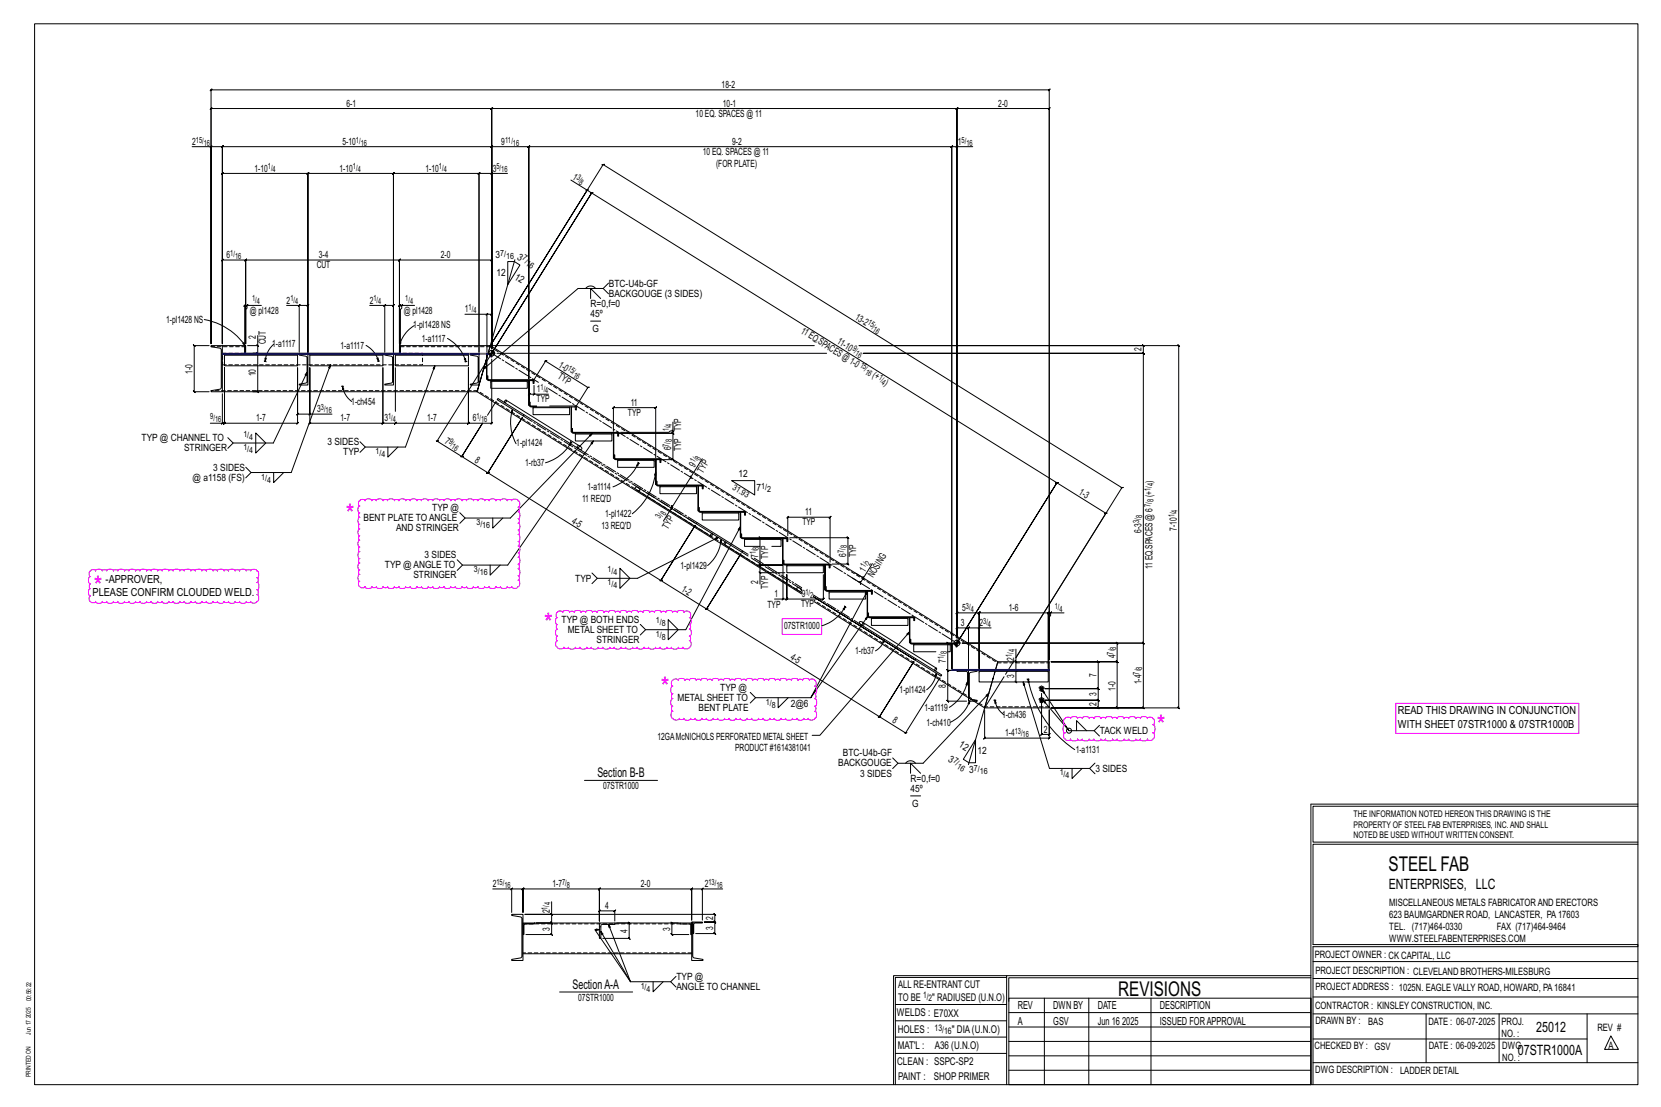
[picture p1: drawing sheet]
<svg xmlns="http://www.w3.org/2000/svg" width="914mm" height="610mm" viewBox="0 0 914 610" stroke-linecap="round" stroke-linejoin="round" font-family="sans-serif">
<g fill="none" stroke="#000" stroke-width=".55">
<path d="M19 13h883v584h-883zM106 81h10v108v-129l1-1-1 1h155h-1l1-1-1 1 1-1v1h256h-1l1-1v1v291v-291h-1l1-1v1h51h-1l1-1v1v303M116 81l1-1zM116 81h6l1-1-1 1v108v-108l1-1-1 1h149h-1l1-1v1v111v-132v132v-97h8M271 95l-1 1zM271 95h-7l-1 1 1-1v99v-99l-1 1 1-1h-47l-1 1 1-1v99v-99l-1 1 1-1h-47l-1 1 1-1v99v-99l-1 1 1-1h-48h1l-1 1v-1v94v-46v1l1-1h-1h13v1l1-1h-1v46v-46v1l1-1h-1h85l-1 1 1-1v46v-46l-1 1 1-1h51l-1 1 1-1v49M314 99l9 6-53 84 62-98h-1l2-1-1 1 286 178h-1l1-1v1l-59 93 50-79h1h-2h1l-27-17h1h-2h1l-55 88 55-88h1h-2h1l-256-160h-1h1l-55 89 55-89h-1h1l-3-1M526 81l1-1zM527 81h-3v-1l-1 1h1v273v-273v-1l-1 1h1h-233l1-1-1 1v128v-128l1-1-1 1h-20v-1l-1 1h1v111v-19l-1 1 1-1h-3M536 81h-9v270M323 105h1zM280 144h3l3 2-6 11z"/>
<path d="M283 143l-13 47M322 159a3 3 0 0 1 6 0M332 159l3 3M335 156l-3 3h-14l-52 44M112 176a35 35 0 0 1 23 14M136 168l-1 1zM136 168h-1l-1 1 1-1v21M144 168h-8v2h-1v19M158 168h7v26M164 169l1-1zM165 168h5l-1 1 1-1v26M204 168h8v26"/>
<path d="M212 168l-1 1 1-1zM212 168h5l-1 1 1-1v26M221 168h1l-1 1zM221 168h-1l-1 1 1-1v21M228 179a18 18 0 0 0-8 11M228 168h-7v2h-1v19M256 173h12v21M268 173v1l1-1zM325 164v-5l6 5M325 177h6M115 190h-8h-1l1 1v-1v26l-1-1 1 1h8M116 190h6v26h-6v-1l5-1 1-1v-21h-1l-5-1z"/>
<path d="M116 189v-140v1l1-1h-1h462l-1 1 1-1v314M122 190h13v5h85v-5h50l-2 7 2-7 279 174-1 5 1-5h29v26h-36l4-14-4 14-6-4M124 195h40v1h-40zM124 196v5h40v-5M134 189l1 1zM135 190v5zM141 190l1 1zM142 190v5l-1-1 1 1h-3h3l-1-1 1 1v21l-1-1 1 1h-3M142 185v5h-6M145 199h1M146 197h1l-1 2zM146 199h1"/>
<path d="M151 190a14 14 0 0 0-5 9M165 195h5v17h-5l4-1v-1v-13l-4-1zM171 195h40v1h-40zM171 196v5h40v-5M202 190a14 14 0 0 1 6 9M207 197h1v2zM208 199h.1M209 199h-1M212 195h5v17h-5l4-1v-1v-13l-4-1zM218 195h40v1h-40zM218 196v5h40v-5M220 190v5z"/>
<path d="M220 189h1l-1 1zM246 186a21 21 0 0 1 10 13M256 198v-1v2zM256 199h.1M256 199h1M259 195h5v17h-5l4-1v-1v-13l-4-1zM268 195v14zM269 195h4M269 195l1 1M269 195l2 1M270 195l1 1M270 195h1"/>
<path d="M271 198v35l-1 1 1-1h-13l-1 1 1-1v-31v31l-1 1 1-1h-40M271 195l-30 48h-1h1l13 8v1l1-1h-1l12-18-12 18v1l1-1h-1l15 9-1 1 1-1 19-30-19 30-1 1 1-1 95 60h-1h1l19-31-19 31h-1h1l25 15-1 1 2-1h-1l19-30-19 30-1 1 2-1h-1l95 60h-1h2h-1l19-31-19 31h-1h2h-1l15 9h-1l1-1v1l18-31M271 193l1 2M271 194v1M271 193v3M271 193l1 1M271 190h177zM274 195h181zM473 190h176h-1l1 1v-1v200l-1-1 1 1h-70h50h1l-1-1v1v-36l1 1-1-1h-99h99l1 1-1-1v-159h1l-1-1v1h-154h154h1l-1-1v1v-5l1 1-1-1zM122 216h141l5-18-5 18 178 111M122 217v16h-6M169 205l-19 39h-22l-3-3"/>
<path d="M182 201l-22 59h-22l-3-3M188 213h1M189 213v1v1zM189 213a13 13 0 0 0 5 8M189 213h.1M218 202v25zM239 201l-16 45h-22l-3-3M268 207h1v2h24l1 1v1h-1v-1h-24l-1-1zM270 210h20M270 210v4h20v-4M274 219l14 9v1l-14-9zM291 210v13z"/>
<path d="M291 211v6v1l1-1h-1h3M294 209l6-10h1h-1l24 14-1 1 1-1-7 11M294 212v5h8M294 217l-1 1zM122 233v1l1-1zM141 238l5 6-5 5zM171 228l-1 1zM171 228h-7l-1 1 1-1v-26v31l-1 1 1-1h-40l-1 1 1-1v-31v31l-1 1 1-1h-2M183 228h-12v-26v31l-1 1 1-1h40l-1 1 1-1v-31v31l-1 1 1-1h7l-1 1 1-1M218 233l-1 1zM273 221l-5 8zM278 222v-1l1-1 40 26"/>
<path d="M282 225v2h-1zM282 225a25 25 0 0 0 2 19M288 228l31 19M293 224h21M293 225v3h21v-3M295 224h-3v-3h-1v3h1h24l1 2v-2h-1h-13M314 224l1 14zM315 236l1 2h23l1 1 1 1h-1l-1-1h-23l-1-1zM317 239h20M317 239v4h20v-4M326 239l-45 46h-25l-3-3M338 239v13z"/>
<path d="M338 238v-14l-1 1 1-1h23l-1 1 1-1v28M370 237l1 1zM370 237v2v-1l1 1h-1h-29h29v-1l1 1h-1v14l1 1-1-1h-6M370 232v5h-1l-1 1h-26M128 244l-3 3M201 246l-3 3M214 246v6l5-6M314 243v1M314 244v1h-1zM314 244a24 24 0 0 1-14 11M314 244h1M318 246a1.4 1.4 0 0 1 2 0 1.4 1.4 0 0 1 0 2l-2-1z"/>
<path d="M327 243l-47 68h-25l-3-3M338 250l1 3h24h1v2h-1v-2h-24h-1zM340 253h20M340 254v3h20v-3M351 254l1 1M352 255l-1 2-1-1zM352 255a25 25 0 0 1-15 13M352 255h.1M361 260v2h-1zM361 260a34 34 0 0 1-13 23M361 253v14zM387 253l-17 26v1v-1v1v-1v1"/>
<path d="M138 260l-3 3M151 260v6l5-6M350 268a1.4 1.4 0 0 1 2 0 1.4 1.4 0 0 1 0 2h-2zM351 270l40 25h1v-1M361 265h1v2h24l1 1v1l-1-1h-24l-1-1zM363 268h20M363 268v4h20v-4M369 279l1 2zM369 280l-4 7M380 262v2zM384 268v13zM384 279h1l1 3h23h1v2l-1-2h-23h-1z"/>
<path d="M403 265h12v8zM256 285l-3 3M271 285v6l6-6M384 288l25 15-1 1-25-16zM387 282h20M387 283v3h20v-3M395 296l-44 22h-22l-3-2M397 297v2h-1zM397 297a21 21 0 0 1-7 14M400 299h-1v1l41 25M408 282v14zM408 290l-30 57h-23l-3-3"/>
<path d="M408 294l1 2h24l1 1v1h-1v-1h-24l-1-1zM410 297h20M410 297v4h8M430 297v4h-5M431 297v13zM432 296h-14l1 1-1-1v15l1 1-1-1h13h-13l1 1-1-1v4M434 295v-10h-1l1-1v1h23h-1l1-1v1v25M435 296h32h-1l1 1v-1v15l-1-1 1 1h-9M255 311l-3 3M270 311v6l5-6M329 318l-3 3M341 313l6 5-6 6z"/>
<path d="M418 315l1 1zM431 309h1v2h24h1v2h-1v-2h-24h-1zM431 311v19h-5M432 315h-14v7M433 311h20M433 312v3h20v-3M453 316v14l1-1-1 1h-20l1-1-1 1v-14v14l1-1-1 1h-2M454 311v14zM475 318v1zM475 318l-1 3-1-1 1 2v-1l-5-3M480 310l-5 8-4-2M432 329l-1 1z"/>
<path d="M439 324l2 1v-1a1 1 0 0 1 0 2 1.1 1.1 0 0 1-2-1zM448 329l56 34-56-34M448 331l74 46M454 323h1v2h24l1 1v1l-1-1h-24l-1-1zM456 326h21M456 326v4h21v-4M465 334h.1M465 334v2l-1-1zM465 334a22 22 0 0 1-13 11M465 334l1 1M477 326l1 13zM477 326l-31 58 32-45"/>
<path d="M478 338l1 2h23h1l1 2h-1l-1-2h-23h-1zM578 337h-1h1l-1 1v-1v31v-31h1l-1 1v-1h-38h1l-1 1v-1v31v-31h1l-1 1v-1h-12l-1 1 1-1v14v-5h-1l1-1v1h6l1-1-1 1v22v-22l1-1-1 1h6M579 337l-1 1zM586 337h-8v2v1v23M355 347l-3 3M368 341l5 6-5 5zM473 342a1.4 1.4 0 0 1 2 1 1.4 1.4 0 0 1 0 1h-1zM474 344l30 19M475 343l41 25v1h-1M480 340h20M480 341v3h20v-3M487 352v2h-1z"/>
<path d="M487 352l-2 4-3 2M501 340v14zM501 348l-50 57h-4M501 352l1 2h24l1 1v1h-1v-1h-24l-1-1zM503 355h20M503 355v4h12M523 355v4h-1M524 354h-3l1 1v-1v15h-1l1 1v-1h10h-10h-1l1 1v-1v17h-1l1 1v-1h10M524 355v13zM525 354h4M525 354l1 2M525 354l2 2"/>
<path d="M526 354l1 1M527 353l1 1M527 354h.1M527 352v4M530 354h85h-1l1 1v-1v10h-1l1 1v-1h-36h36h-1l1 1v-1v26l-1-1 1 1h-36h26l-1-1 1 1v-4l-1-1 1 1h-30h30l-1-1 1 1v-7v1l-1-1h1h-30h30v1l-1-1h1v-15v1l-1-1h1h-26M539 346l1-1zM546 346h-7v22M559 357v7l1 1-1-1v5l1 1-1-1 1 1-1-1v7M504 363l14 9-14-9zM515 371v1zM515 371a14 14 0 0 1-5 9M522 377l11 7"/>
<path d="M527 369h6v7l-1-6h-5zM533 375l-1 2zM533 375a23 23 0 0 1-10 15M533 369h5v1h-4v1v13l4 2h-5zM539 369h38v1h-38zM539 370v6h38v-6M553 373l-10 16zM558 364l-4 7zM559 375l1 1zM563 376l15 47h22l3-3M565 374h1M566 374l1 2h-1z"/>
<path d="M566 374a61 61 0 0 0 26 39M566 374h1M574 380l15 22-15-16M413 381l3 3h30M416 384l-3 3M428 384v6l6-6M534 385h.1M534 386v2l-1-1zM534 386a21 21 0 0 1-11 12M542 390l-9 31M544 382l-36 38h-14l-3-3M547 386h1"/>
<path d="M548 386v1zM548 386a12 12 0 0 0 5 8M548 386h.1M573 382v22v1l1-1h-1h5l-1 1 1-1v-13v15l-1 1 1-1h-36h1l-1 1v-1v-15M605 399l-3 3h-13M537 407v13h-4l-3-2zM593 402v-5l5 5M602 402l3 3M322 430h40M494 420l-3 3M499 420a3 3 0 0 1 5 0M501 426v-6l6 6"/>
<path d="M501 438h6M590 423v6l6-6M600 423l3 3M722 443v154M722 443h180M902 444h-179v20h179M902 465h-179v55h179v1h-179v76M271 490h11v12M282 490h6h-1l1-1v1v12v-12h-1l1-1v1h42h-1l1-1v1v17v-17h-1l1-1v1h51h-1l1-1v1v17v-17h-1l1-1v1h6M282 489l-1 1zM304 497v7h-15h105l-1-1 1 1v4l-1-1 1 1h-6h6l-1-1 1 1v6h-1l1 1v-1h-11M387 490v-1l-1 1z"/>
<path d="M398 490h-11v17M282 504h6v25h-6v-1l5-1v-21l-1-1-4-1zM294 508v1h-5l-1 6v-7h50M303 503l1 1zM304 504v4h-1l1 1v-1h-9h9h-1l1 1v-1v7l-1-1 1 1h-15M330 508v9h1v-8h7v-1h43v7h-1v-6h-6v-1M330 507v-5h-1l1-1v1h8l1-1-1 1v5M331 513l16 28h22l3-3M335 509l12 32-20-29h3M340 508h6l1 1-1-1v9v-1l1 1h-1h-14M373 508h-3h-1l1 1v-1v7l-1-1 1 1h9M381 508v19l1 1h5v1h-6z"/>
<path d="M381 508h6l-5 1v5h-1zM288 525h93M554 538h-61v59M554 537h168M722 538h-167v13M723 539h179M723 530h179M308 546h40M360 541v5l5-5M369 541l3 3M493 553h61M555 550h167v47h-167z"/>
<path d="M555 558h167M575 550v47M599 550v47M634 550v47M723 549h179M723 558h179M785 558v27M825 558v27M874 558v27M493 571h61M493 562h61M555 573h167"/>
<path d="M555 566h167M723 572h151M887 570l4 8h-8zM492 597v-60h62v60M493 580h61M555 589h167M555 581h167M723 585h179"/>
<circle cx="271" cy="195" r="1.6"/>
<circle cx="527" cy="354" r="1.6"/>
<circle cx="589" cy="402" r="1.4"/>
</g>
<path d="M198 276a2 2 0 0 1 3 0 2.1 2.1 0 0 1 4 0 1.4 1.4 0 0 1 2 0 2.1 2.1 0 0 1 4 0 1.4 1.4 0 0 1 2 0 2.1 2.1 0 0 1 4 0 1.5 1.5 0 0 1 3 0 2.1 2.1 0 0 1 3 0 1.5 1.5 0 0 1 3 0 2.1 2.1 0 0 1 4 0 1.4 1.4 0 0 1 2 0 2.1 2.1 0 0 1 4 0 1.4 1.4 0 0 1 2 0 2.1 2.1 0 0 1 4 0 1.4 1.4 0 0 1 2 0 2.1 2.1 0 0 1 4 0 1.5 1.5 0 0 1 3 0 2.1 2.1 0 0 1 3 0 1.5 1.5 0 0 1 3 0 2.1 2.1 0 0 1 4 0 1.4 1.4 0 0 1 2 0 2.1 2.1 0 0 1 4 0 1.4 1.4 0 0 1 2 0 2.1 2.1 0 0 1 4 0 1.5 1.5 0 0 1 3 0 2.1 2.1 0 0 1 3 0 1.5 1.5 0 0 1 3 0 2.2 2.2 0 0 1 3 0l1 2v1h-1l1 2-1 1h1v2v1l-1 1 1 1-1 1h1v2v2h-1l1 1-1 1 1 1v1v2h-1l1 1-1 2h1v2v1h-1l1 2-1 1h1v2v1l-1 1 1 1-1 1h1v2v2h-1l1 1-1 1a2.5 2.5 0 0 1 0 4l-2 1h-1v-1l-2 1-1-1v1h-2h-1v-1l-2 1-1-1v1h-2h-1l-1-1-1 1-1-1v1h-2h-2v-1l-1 1-1-1-1 1h-1h-2v-1l-1 1-2-1v1h-1h-2v-1l-2 1-1-1v1h-2h-1l-1-1-1 1-1-1v1h-2h-2v-1l-1 1-1-1v1h-2h-2v-1l-1 1-1-1-1 1h-1h-2v-1l-1 1-2-1v1h-2h-1v-1l-2 1-1-1v1h-2h-1l-1-1-1 1-1-1v1h-2h-2v-1l-1 1-1-1-1 1h-1l-2-1a2.1 2.1 0 0 1-3 0 2.1 2.1 0 0 1 0-3 2.1 2.1 0 0 1 0-4 1.4 1.4 0 0 1 0-2 2.1 2.1 0 0 1 0-4 1.4 1.4 0 0 1 0-2 2.1 2.1 0 0 1 0-4 1.5 1.5 0 0 1 0-3 2.1 2.1 0 0 1 0-3 1.5 1.5 0 0 1 0-3 2.1 2.1 0 0 1 0-4 1.4 1.4 0 0 1 0-2 2.1 2.1 0 0 1 0-4 1.5 1.5 0 0 1 0-3 2.1 2.1 0 0 1 0-3l-1-1zM49 315a2 2 0 0 1 4 0 2.1 2.1 0 0 1 3 0 1.5 1.5 0 0 1 3 0 2.1 2.1 0 0 1 3 0 1.5 1.5 0 0 1 3 0 2.1 2.1 0 0 1 4 0 1.4 1.4 0 0 1 2 0 2.1 2.1 0 0 1 4 0 1.4 1.4 0 0 1 2 0 2.1 2.1 0 0 1 4 0 1.4 1.4 0 0 1 2 0 2.1 2.1 0 0 1 4 0 1.4 1.4 0 0 1 2 0 2.1 2.1 0 0 1 4 0 1.4 1.4 0 0 1 2 0 2.1 2.1 0 0 1 4 0 1.4 1.4 0 0 1 2 0 2.1 2.1 0 0 1 4 0 1.5 1.5 0 0 1 3 0 2.1 2.1 0 0 1 3 0 1.5 1.5 0 0 1 3 0 2.1 2.1 0 0 1 3 0 1.5 1.5 0 0 1 3 0 2.1 2.1 0 0 1 3 0 1.5 1.5 0 0 1 3 0 2.1 2.1 0 0 1 3 0 1.5 1.5 0 0 1 3 0 2.1 2.1 0 0 1 4 0 1.4 1.4 0 0 1 2 0 2.2 2.2 0 0 1 4-1v2v2h-1l1 1-1 2h1l1 2-1 2h-1h1v2a2.6 2.6 0 0 1-1 4l-1 1h-2v-1l-1 1-1-1-1 1h-1h-2v-1l-1 1-2-1v1h-1h-2v-1l-1 1-2-1v1h-1h-2v-1l-1 1-2-1v1h-2h-1v-1l-2 1-1-1v1h-2h-1v-1l-2 1-1-1v1h-2h-1l-1-1-1 1-1-1v1h-2h-1l-1-1-1 1-1-1v1h-2h-2v-1l-1 1-1-1v1h-2h-2v-1l-1 1-1-1-1 1h-1h-2v-1l-1 1-1-1-1 1h-1h-2v-1l-1 1-1-1-1 1h-1h-2v-1l-1 1-2-1v1h-1h-2v-1l-1 1-2-1v1h-2l-1-1a2.2 2.2 0 0 1-3 0 2.2 2.2 0 0 1 0-3 2.2 2.2 0 0 1 0-4 1.5 1.5 0 0 1 0-3 2.2 2.2 0 0 1 0-3l-1-1zM306 337a2 2 0 0 1 4 0 2.1 2.1 0 0 1 4 0 1.4 1.4 0 0 1 2 0 2.1 2.1 0 0 1 4 0 1.4 1.4 0 0 1 2 0 2.1 2.1 0 0 1 4 0 1.5 1.5 0 0 1 3 0 2.1 2.1 0 0 1 3 0 1.5 1.5 0 0 1 3 0 2.1 2.1 0 0 1 4 0 1.4 1.4 0 0 1 2 0 2.1 2.1 0 0 1 4 0 1.5 1.5 0 0 1 3 0 2.1 2.1 0 0 1 3 0 1.5 1.5 0 0 1 3 0 2.1 2.1 0 0 1 4 0 1.4 1.4 0 0 1 2 0 2.1 2.1 0 0 1 4 0 1.5 1.5 0 0 1 3 0 2.1 2.1 0 0 1 3 0 1.5 1.5 0 0 1 3 0 2.1 2.1 0 0 1 4 0 2 2 0 0 1 2 0 2 2 0 0 1 0 3 2.1 2.1 0 0 1 0 4 1.4 1.4 0 0 1 0 2 2.1 2.1 0 0 1 0 4 1.5 1.5 0 0 1 0 3 2.3 2.3 0 0 1 0 4h-1h-2v-1l-1 1-2-1v1h-1h-2v-1l-2 1-1-1v1h-2h-1l-1-1-1 1-1-1v1h-2h-2v-1l-1 1-1-1-1 1h-1h-2v-1l-1 1-2-1v1h-2h-1l-1-1-1 1-1-1v1h-2h-2v-1l-1 1-1-1-1 1h-1h-2v-1l-1 1-2-1v1h-2h-1v-1l-2 1-1-1v1h-2h-2v-1l-1 1-1-1v1h-2h-2v-1l-1 1h-2a2.5 2.5 0 0 1-3-1l-1-1v-2h1l-1-1 1-2h-1v-2v-1l1-1-1-1 1-1h-1v-2v-2h1l-1-1zM431 341h21v8h-21zM370 375a2.1 2.1 0 0 1 3 0 2.1 2.1 0 0 1 4 0 1.5 1.5 0 0 1 3 0 2.1 2.1 0 0 1 3 0 1.5 1.5 0 0 1 3 0 2.1 2.1 0 0 1 4 0 1.4 1.4 0 0 1 2 0 2.1 2.1 0 0 1 4 0 1.4 1.4 0 0 1 2 0 2.1 2.1 0 0 1 4 0 1.4 1.4 0 0 1 2 0 2.1 2.1 0 0 1 4 0 1.5 1.5 0 0 1 3 0 2.1 2.1 0 0 1 3 0 1.5 1.5 0 0 1 3 0 2.1 2.1 0 0 1 4 0 1.4 1.4 0 0 1 2 0 2.1 2.1 0 0 1 4 0 1.4 1.4 0 0 1 2 0 2.1 2.1 0 0 1 4 0 1.5 1.5 0 0 1 3 0 2.1 2.1 0 0 1 3 0 1.5 1.5 0 0 1 3 0 2.1 2.1 0 0 1 4 0 2.1 2.1 0 0 1 3 0 2.1 2.1 0 0 1-1 3 2.3 2.3 0 0 1 0 4 1.6 1.6 0 0 1 0 3 2.3 2.3 0 0 1 0 4 1.6 1.6 0 0 1 0 3 2.5 2.5 0 0 1 0 4l-1 1-2-1h-1h-2l-1 1-2-1h-2h-1l-2 1-1-1h-1h-1h-1l-2 1-2-1h-1h-1l-2 1-2-1h-1h-1h-1l-1 1-2-1h-1h-2l-2 1-1-1h-2h-1l-2 1-1-1h-1h-1h-1l-2 1-2-1h-1h-1h-1l-1 1-2-1h-1h-2l-1 1-2-1h-2h-1l-2 1-1-1h-1h-2a2.5 2.5 0 0 1-4 0l-1-2 1-2h1l-1-2 1-1h-1l-1-2 1-2h1l-1-2 1-1h-1l-1-2 1-2h1l-1-1zM586 396a2.2 2.2 0 0 1 3 0 2.2 2.2 0 0 1 4 0 1.5 1.5 0 0 1 3 0 2.2 2.2 0 0 1 4 0 1.4 1.4 0 0 1 2 0 2.2 2.2 0 0 1 4 0 1.5 1.5 0 0 1 3 0 2.2 2.2 0 0 1 3 0 1.5 1.5 0 0 1 3 0 2.2 2.2 0 0 1 4 0 1.4 1.4 0 0 1 2 0 2.2 2.2 0 0 1 4 0 1.5 1.5 0 0 1 3 0 2.2 2.2 0 0 1 4 0 2.2 2.2 0 0 1 3 0 2.2 2.2 0 0 1 0 3 2.5 2.5 0 0 1 0 5 2.2 2.2 0 0 1 0 3 2.2 2.2 0 0 1-3 0 2.2 2.2 0 0 1-4 0 1.5 1.5 0 0 1-3 0 2.2 2.2 0 0 1-4 0 1.4 1.4 0 0 1-2 0 2.2 2.2 0 0 1-4 0 1.5 1.5 0 0 1-3 0 2.2 2.2 0 0 1-3 0 1.5 1.5 0 0 1-3 0 2.2 2.2 0 0 1-4 0 1.4 1.4 0 0 1-2 0 2.2 2.2 0 0 1-4 0 1.5 1.5 0 0 1-3 0 2.2 2.2 0 0 1-4 0 2.2 2.2 0 0 1-3 0 2.2 2.2 0 0 1 1-3 2.5 2.5 0 0 1 0-5l-1-1zM768 387h101v17h-101z" fill="none" stroke="#f0f" stroke-width=".55"/>
<g fill="#000" stroke="#000" stroke-width=".55">
<circle cx="573" cy="379" r=".9"/>
<circle cx="573" cy="386" r=".9"/>
</g>
<g fill="none" stroke="#000" stroke-width=".55" stroke-dasharray="2 1.4">
<path d="M116 191h19M123 195h1M135 195h-12v6M164 195h1M170 195h1M211 195h1M217 195h1M220 191h50M268 198v-1M268 197v1M270 191l31 20M123 201h110v-6h-13"/>
<path d="M263 215h-147M302 211l247 154h29M278 222l1-1M279 221h.1M279 221v-1M391 294v1M392 294h-1M392 294h.1M399 300h.1M399 300l1-1M441 326l-178-111M515 368v1"/>
<path d="M515 368h.1M516 368h-1M548 369l-2 7zM572 378h1h2v2l-2 1-1-1zM533 384l1 1M534 385l2 1M572 385l1-1 2 1v1l-2 1-1-1zM578 389h-36l-94-58M288 509h93M331 510h-1M381 525h-93"/>
<circle cx="573" cy="379" r=".9"/>
<circle cx="573" cy="386" r=".9"/>
</g>
<g fill="none" stroke="#000" stroke-width=".55" stroke-dasharray="5.8 1 1 1">
<path d="M271 196v-1h-1M271 195l25 16M294 210v-1h-1M302 214l225 140M288 229l95 59M317 225v-1h-1M341 239v-1h-2M364 254v-1h-1M387 268v-1h-1M383 288l-32-19M384 288l-65-41M410 283v-1h-1"/>
<path d="M434 297v-1h-1M408 304l4 2M409 303l3 2M414 307l26 17M415 307l26 17M457 312v-1h-1M448 328l26 16M480 326v-1h-1M504 341v-1h-2M527 355v-1h-1"/>
</g>
<path d="M123 195h147h1v2h-1v-2h-147M578 369h-54h54" fill="none" stroke="#00f" stroke-width=".55"/>
<g font-size="14.7" fill="#f0f">
<text x="190" y="288">*</text>
<text x="52" y="328">*</text>
<text x="300" y="348">*</text>
<text x="364" y="383">*</text>
<text x="637" y="404">*</text>
</g>
<g font-size="11.2">
<text x="764" y="480">STEEL FAB</text>
<text x="616" y="548">REVISIONS</text>
</g>
<g font-size="7.9">
<text x="765" y="490">ENTERPRISES, LLC</text>
<text x="846" y="569">25012</text>
<text x="836" y="581">07STR1000A</text>
</g>
<g font-size="7.3">
<text x="329" y="428">Section B-B</text>
<text x="315" y="545">SectionA-A</text>
</g>
<g font-size="6.1">
<text x="58" y="321">-APPROVER,</text>
<text x="51" y="328">PLEASE CONFIRM CLOUDED WELD.</text>
<text x="769" y="393">READ THIS DRAWING IN CONJUNCTION</text>
<text x="769" y="401">WITH SHEET 07STR1000 &amp; 07STR1000B</text>
<text x="560" y="556">REV</text>
<text x="580" y="556">DWN BY</text>
<text x="604" y="556">DATE</text>
<text x="639" y="556">DESCRIPTION</text>
<text x="560" y="564">A</text>
<text x="580" y="564">GSV</text>
<text x="604" y="564">Jun 16</text>
<text x="618" y="564">2025</text>
<text x="639" y="564">ISSUED FORAPPROVAL</text>
</g>
<g font-size="5.9">
<text x="494" y="560">WELDS : E70XX</text>
<text x="494" y="569">HOLES :</text>
<text x="524" y="569">&quot; DIA(U.N.O)</text>
<text x="494" y="578">MAT'L :</text>
<text x="515" y="578">A36 (U.N.O)</text>
<text x="494" y="586">CLEAN : SSPC-SP2</text>
<text x="495" y="595">PAINT :</text>
<text x="514" y="595">SHOP PRIMER</text>
</g>
<g font-size="5.8">
<text x="494" y="544">ALL RE-ENTRANT CUT</text>
<text x="494" y="551">TO BE</text>
<text x="513" y="551">&quot; RADIUSED (U.N.O)</text>
</g>
<g font-size="5.6">
<text x="765" y="499">MISCELLANEOUS METALS FABRICATORAND ERECTORS</text>
<text x="765" y="505">623 BAUMGARDNER ROAD, LANCASTER, PA17603</text>
<text x="765" y="512">TEL. (717)464-0330</text>
<text x="824" y="512">FAX (717)464-9464</text>
<text x="765" y="519">WWW.STEELFABENTERPRISES.COM</text>
<text x="724" y="528">PROJECT OWNER : CK CAPITAL, LLC</text>
<text x="724" y="537">PROJECT DESCRIPTION : CLEVELAND BROTHERS-MILESBURG</text>
<text x="724" y="545">PROJECTADDRESS : 1025N. EAGLE VALLY ROAD, HOWARD, PA16841</text>
<text x="724" y="556">CONTRACTOR : KINSLEY CONSTRUCTION, INC.</text>
<text x="724" y="564">DRAWN BY :</text>
<text x="753" y="564">BAS</text>
<text x="786" y="564">DATE : 06-07-2025</text>
<text x="827" y="564">PROJ.</text>
<text x="879" y="568">REV #</text>
<text x="827" y="571">NO. :</text>
<text x="724" y="578">CHECKED BY : GSV</text>
<text x="787" y="578">DATE : 06-09-2025</text>
<text x="827" y="578">DWG</text>
<text x="886" y="578">A</text>
<text x="827" y="584">NO. :</text>
<text x="724" y="591">DWG DESCRIPTION : LADDER DETAIL</text>
</g>
<g font-size="5.5">
<text x="397" y="48">18-2</text>
<text x="191" y="59">6-1</text>
<text x="398" y="59">10-1</text>
<text x="550" y="59">2-0</text>
<text x="383" y="64">10 EQ. SPACES @ 11</text>
<text x="106" y="80">2</text>
<text x="189" y="80">5-10</text>
<text x="276" y="80">9</text>
<text x="403" y="80">9-2</text>
<text x="527" y="80">1</text>
<text x="387" y="85">10 EQ. SPACES @ 11</text>
<text x="140" y="95">1-10</text>
<text x="187" y="95">1-10</text>
<text x="234" y="95">1-10</text>
<text x="271" y="95">3</text>
<text x="394" y="92">(FOR PLATE)</text>
<text x="315" y="98" transform="rotate(32 315 98)">1</text>
<text x="125" y="142">6</text>
<text x="175" y="142">3-4</text>
<text x="243" y="142">2-0</text>
<text x="273" y="142">3</text>
<text x="284" y="142" transform="rotate(32 284 142)">3</text>
<text x="174" y="148">CUT</text>
<text x="273" y="152">12</text>
<text x="283" y="153" transform="rotate(32 283 153)">12</text>
<text x="335" y="158">BTC-U4b-GF</text>
<text x="158" y="167">2</text>
<text x="204" y="167">2</text>
<text x="335" y="163">BACKGOUGE (3 SIDES)</text>
<text x="138" y="173">@ pl1428</text>
<text x="222" y="173">@ pl1428</text>
<text x="256" y="172">1</text>
<text x="325" y="169">R=0,f=0</text>
<text x="91" y="178">1-pl1428 NS</text>
<text x="325" y="174">45º</text>
<text x="470" y="176" transform="rotate(32 470 176)">13-2</text>
<text x="228" y="181">1-pl1428 NS</text>
<text x="326" y="183">G</text>
<text x="441" y="183" transform="rotate(32 441 183)">11EQ.SPACES@1-0</text>
<text x="141" y="187" transform="rotate(-90 141 187)">2</text>
<text x="146" y="190" transform="rotate(-90 146 190)">CUT</text>
<text x="150" y="191">1-a1117</text>
<text x="232" y="188">1-a1117</text>
<text x="460" y="189" transform="rotate(32 460 189)">11-10</text>
<text x="187" y="192">1-a1117</text>
<text x="628" y="193" transform="rotate(-90 628 193)">2</text>
<text x="307" y="202" transform="rotate(32 307 202)">1-0</text>
<text x="106" y="206" transform="rotate(-90 106 206)">1-0</text>
<text x="141" y="207" transform="rotate(-90 141 207)">10</text>
<text x="307" y="208" transform="rotate(32 307 208)">TYP</text>
<text x="480" y="208" transform="rotate(32 480 208)">(+ )</text>
<text x="295" y="222">TYP</text>
<text x="296" y="216">1</text>
<text x="175" y="227">3</text>
<text x="193" y="223">1-ch454</text>
<text x="347" y="223">11</text>
<text x="141" y="232">1-7</text>
<text x="187" y="232">1-7</text>
<text x="212" y="232">3</text>
<text x="235" y="232">1-7</text>
<text x="260" y="232">6</text>
<text x="346" y="229">TYP</text>
<text x="78" y="243">TYP @ CHANNEL TO</text>
<text x="180" y="245">3 SIDES</text>
<text x="244" y="244" transform="rotate(32 244 244)">7</text>
<text x="284" y="246">1-pl1424</text>
<text x="101" y="248">STRINGER</text>
<text x="189" y="251">TYP</text>
<text x="369" y="248" transform="rotate(-90 369 248)">6</text>
<text x="375" y="248" transform="rotate(-90 375 248)">TYP TYP</text>
<text x="261" y="254" transform="rotate(32 261 254)">8</text>
<text x="289" y="257">1-rb37</text>
<text x="382" y="258" transform="rotate(-58 382 258)">9</text>
<text x="117" y="259">3 SIDES</text>
<text x="387" y="261" transform="rotate(-58 387 261)">TYP</text>
<text x="407" y="263">12</text>
<text x="106" y="265">@ a1158 (FS)</text>
<text x="635" y="266" transform="rotate(-90 635 266)">)</text>
<text x="323" y="270">1-a1114</text>
<text x="417" y="270">7</text>
<text x="594" y="272" transform="rotate(32 594 272)">1-3</text>
<text x="635" y="274" transform="rotate(-90 635 274)">(+</text>
<text x="238" y="282">TYP @</text>
<text x="320" y="277">11 REQ'D</text>
<text x="200" y="287">BENT PLATE TO ANGLE</text>
<text x="314" y="288" transform="rotate(32 314 288)">4-5</text>
<text x="333" y="285">1-pl1422</text>
<text x="443" y="284">11</text>
<text x="218" y="293">AND STRINGER</text>
<text x="331" y="291">13 REQ'D</text>
<text x="368" y="292" transform="rotate(-58 368 292)">TYP</text>
<text x="442" y="289">TYP</text>
<text x="628" y="293" transform="rotate(-90 628 293)">6-3</text>
<text x="648" y="292" transform="rotate(-90 648 292)">7-10</text>
<text x="234" y="307">3 SIDES</text>
<text x="417" y="307" transform="rotate(-90 417 307)">7</text>
<text x="423" y="308" transform="rotate(-90 423 308)">TYP</text>
<text x="466" y="307" transform="rotate(-90 466 307)">6</text>
<text x="471" y="307" transform="rotate(-90 471 307)">TYP</text>
<text x="212" y="313">TYP @ ANGLE TO</text>
<text x="375" y="313">1-pl1429</text>
<text x="476" y="315" transform="rotate(-58 476 315)">1</text>
<text x="635" y="313" transform="rotate(-90 635 313)">11 EQ.SPACES @ 6</text>
<text x="228" y="318">STRINGER</text>
<text x="317" y="320">TYP</text>
<text x="417" y="322" transform="rotate(-90 417 322)">2</text>
<text x="481" y="318" transform="rotate(-58 481 318)">NOSING</text>
<text x="375" y="325" transform="rotate(32 375 325)">1-2</text>
<text x="423" y="324" transform="rotate(-90 423 324)">TYP</text>
<text x="426" y="329">1</text>
<text x="441" y="329">9</text>
<text x="423" y="335">TYP</text>
<text x="441" y="334">TYP</text>
<text x="530" y="337">5</text>
<text x="555" y="337">1-6</text>
<text x="309" y="343">TYP @ BOTH ENDS</text>
<text x="432" y="346">07STR1000</text>
<text x="529" y="345">3</text>
<text x="539" y="345">2</text>
<text x="313" y="349">METAL SHEET TO</text>
<text x="328" y="354">STRINGER</text>
<text x="435" y="363" transform="rotate(32 435 363)">4-5</text>
<text x="471" y="360">1-rb37</text>
<text x="521" y="365" transform="rotate(-90 521 365)">7</text>
<text x="558" y="364" transform="rotate(-90 558 364)">2</text>
<text x="614" y="362" transform="rotate(-90 614 362)">4</text>
<text x="558" y="373" transform="rotate(-90 558 373)">3</text>
<text x="604" y="373" transform="rotate(-90 604 373)">7</text>
<text x="628" y="377" transform="rotate(-90 628 377)">1-4</text>
<text x="397" y="380">TYP @</text>
<text x="495" y="382">1-pl1424</text>
<text x="521" y="379" transform="rotate(-90 521 379)">8</text>
<text x="604" y="383" transform="rotate(-90 604 383)">3</text>
<text x="614" y="380" transform="rotate(-90 614 380)">1-0</text>
<text x="373" y="386">METAL SHEET TO</text>
<text x="435" y="389">2@6</text>
<text x="604" y="389" transform="rotate(-90 604 389)">2</text>
<text x="385" y="392">BENT PLATE</text>
<text x="509" y="392">1-a1119</text>
<text x="552" y="395">1-ch436</text>
<text x="491" y="398" transform="rotate(32 491 398)">8</text>
<text x="510" y="400">1-ch410</text>
<text x="362" y="407">12GAMcNICHOLS PERFORATED METALSHEET</text>
<text x="553" y="405">1-4</text>
<text x="575" y="403">2</text>
<text x="606" y="404">TACK WELD</text>
<text x="405" y="414">PRODUCT #1614381041</text>
<text x="527" y="411" transform="rotate(32 527 411)">12</text>
<text x="464" y="417">BTC-U4b-GF</text>
<text x="522" y="419" transform="rotate(32 522 419)">3</text>
<text x="538" y="415">12</text>
<text x="592" y="415">1-a1131</text>
<text x="461" y="422">BACKGOUGE</text>
<text x="534" y="426">3</text>
<text x="603" y="425">3 SIDES</text>
<text x="473" y="428">3 SIDES</text>
<text x="501" y="430">R=0,f=0</text>
<text x="332" y="435">07STR1000</text>
<text x="501" y="436">45º</text>
<text x="502" y="444">G</text>
<text x="271" y="489">2</text>
<text x="304" y="489">1-7</text>
<text x="353" y="489">2-0</text>
<text x="388" y="489">2</text>
<text x="303" y="503" transform="rotate(-90 303 503)">2</text>
<text x="333" y="501">4</text>
<text x="393" y="507" transform="rotate(-90 393 507)">2</text>
<text x="303" y="512" transform="rotate(-90 303 512)">3</text>
<text x="345" y="514" transform="rotate(-90 345 514)">4</text>
<text x="369" y="512" transform="rotate(-90 369 512)">3</text>
<text x="393" y="512" transform="rotate(-90 393 512)">3</text>
<text x="372" y="540">TYP @</text>
<text x="372" y="545">ANGLE TO CHANNEL</text>
<text x="318" y="551">07STR1000</text>
</g>
<g font-size="5">
<text x="745" y="450">THE INFORMATION NOTED HEREON THIS DRAWING IS THE</text>
<text x="745" y="456">PROPERTY OF STEEL FAB ENTERPRISES, INC.AND SHALL</text>
<text x="745" y="462">NOTED BE USED WITHOUT WRITTEN CONSENT.</text>
<text x="508" y="550">1/</text>
<text x="511" y="551">2</text>
<text x="515" y="568">13/</text>
<text x="520" y="570">16</text>
</g>
<g font-size="4.7">
<text x="108" y="79">15/</text>
<text x="112" y="80">16</text>
<text x="196" y="79">1/</text>
<text x="199" y="80">16</text>
<text x="278" y="79">11/</text>
<text x="282" y="80">16</text>
<text x="529" y="79">5/</text>
<text x="532" y="80">16</text>
<text x="147" y="93">1/</text>
<text x="150" y="95">4</text>
<text x="194" y="93">1/</text>
<text x="197" y="95">4</text>
<text x="242" y="93">1/</text>
<text x="244" y="95">4</text>
<text x="273" y="93">5/</text>
<text x="276" y="95">16</text>
<text x="317" y="98" transform="rotate(32 317 98)">3/</text>
<text x="319" y="101" transform="rotate(32 319 101)">8</text>
<text x="127" y="141">1/</text>
<text x="129" y="143">16</text>
<text x="275" y="141">7/</text>
<text x="279" y="142">16</text>
<text x="287" y="143" transform="rotate(32 287 143)">7/</text>
<text x="289" y="146" transform="rotate(32 289 146)">16</text>
<text x="139" y="166">1/</text>
<text x="141" y="168">4</text>
<text x="160" y="166">1/</text>
<text x="162" y="168">4</text>
<text x="206" y="166">1/</text>
<text x="208" y="168">4</text>
<text x="223" y="166">1/</text>
<text x="226" y="168">4</text>
<text x="258" y="171">1/</text>
<text x="261" y="172">4</text>
<text x="477" y="179" transform="rotate(32 477 179)">15/</text>
<text x="480" y="182" transform="rotate(32 480 182)">16</text>
<text x="469" y="193" transform="rotate(32 469 193)">9/</text>
<text x="470" y="196" transform="rotate(32 470 196)">16</text>
<text x="312" y="204" transform="rotate(32 312 204)">15/</text>
<text x="473" y="202" transform="rotate(32 473 202)">15/</text>
<text x="315" y="207" transform="rotate(32 315 207)">16</text>
<text x="476" y="206" transform="rotate(32 476 206)">16</text>
<text x="484" y="208" transform="rotate(32 484 208)">1/</text>
<text x="298" y="215">1/</text>
<text x="485" y="211" transform="rotate(32 485 211)">4</text>
<text x="300" y="217">4</text>
<text x="177" y="226">3/</text>
<text x="179" y="227">16</text>
<text x="116" y="231">9/</text>
<text x="118" y="232">16</text>
<text x="214" y="231">1/</text>
<text x="216" y="232">4</text>
<text x="262" y="231">1/</text>
<text x="265" y="232">16</text>
<text x="368" y="238" transform="rotate(-90 368 238)">1/</text>
<text x="370" y="235" transform="rotate(-90 370 235)">4</text>
<text x="134" y="240">1/</text>
<text x="137" y="242">4</text>
<text x="247" y="244" transform="rotate(32 247 244)">9/</text>
<text x="368" y="246" transform="rotate(-90 368 246)">7/</text>
<text x="370" y="243" transform="rotate(-90 370 243)">8</text>
<text x="134" y="248">1/</text>
<text x="137" y="249">4</text>
<text x="207" y="250">1/</text>
<text x="210" y="252">4</text>
<text x="248" y="247" transform="rotate(32 248 247)">16</text>
<text x="382" y="255" transform="rotate(-58 382 255)">1/</text>
<text x="385" y="254" transform="rotate(-58 385 254)">8</text>
<text x="144" y="264">1/</text>
<text x="147" y="266">4</text>
<text x="403" y="269" transform="rotate(32 403 269)">31.93</text>
<text x="419" y="269">1/</text>
<text x="635" y="268" transform="rotate(-90 635 268)">4</text>
<text x="422" y="271">2</text>
<text x="633" y="270" transform="rotate(-90 633 270)">1/</text>
<text x="633" y="279" transform="rotate(-90 633 279)">7/</text>
<text x="635" y="276" transform="rotate(-90 635 276)">8</text>
<text x="363" y="286" transform="rotate(-58 363 286)">3/</text>
<text x="366" y="284" transform="rotate(-58 366 284)">8</text>
<text x="629" y="285" transform="rotate(-90 629 285)">8</text>
<text x="647" y="285" transform="rotate(-90 647 285)">1/</text>
<text x="648" y="282" transform="rotate(-90 648 282)">4</text>
<text x="262" y="289">3/</text>
<text x="266" y="291">16</text>
<text x="627" y="288" transform="rotate(-90 627 288)">3/</text>
<text x="416" y="305" transform="rotate(-90 416 305)">1/</text>
<text x="418" y="303" transform="rotate(-90 418 303)">8</text>
<text x="465" y="305" transform="rotate(-90 465 305)">7/</text>
<text x="466" y="302" transform="rotate(-90 466 302)">8</text>
<text x="479" y="312" transform="rotate(-58 479 312)">2</text>
<text x="261" y="315">3/</text>
<text x="264" y="317">16</text>
<text x="334" y="315">1/</text>
<text x="338" y="317">4</text>
<text x="476" y="313" transform="rotate(-58 476 313)">1/</text>
<text x="334" y="322">1/</text>
<text x="338" y="324">4</text>
<text x="443" y="328">1/</text>
<text x="446" y="329">2</text>
<text x="532" y="335">3/</text>
<text x="581" y="335">1/</text>
<text x="534" y="337">4</text>
<text x="583" y="337">4</text>
<text x="361" y="343">1/</text>
<text x="364" y="345">8</text>
<text x="541" y="344">3/</text>
<text x="544" y="345">4</text>
<text x="361" y="351">1/</text>
<text x="364" y="352">8</text>
<text x="559" y="359" transform="rotate(-90 559 359)">4</text>
<text x="614" y="358" transform="rotate(-90 614 358)">8</text>
<text x="520" y="363" transform="rotate(-90 520 363)">1/</text>
<text x="521" y="360" transform="rotate(-90 521 360)">8</text>
<text x="557" y="362" transform="rotate(-90 557 362)">1/</text>
<text x="613" y="360" transform="rotate(-90 613 360)">7/</text>
<text x="627" y="371" transform="rotate(-90 627 371)">7/</text>
<text x="629" y="369" transform="rotate(-90 629 369)">8</text>
<text x="422" y="388">1/</text>
<text x="425" y="390">8</text>
<text x="559" y="404">13/</text>
<text x="563" y="406">16</text>
<text x="524" y="420" transform="rotate(32 524 420)">7/</text>
<text x="526" y="423" transform="rotate(32 526 423)">16</text>
<text x="536" y="424">7/</text>
<text x="539" y="426">16</text>
<text x="583" y="427">1/</text>
<text x="587" y="429">4</text>
<text x="273" y="487">15/</text>
<text x="278" y="489">16</text>
<text x="309" y="487">7/</text>
<text x="312" y="489">8</text>
<text x="390" y="487">13/</text>
<text x="394" y="489">16</text>
<text x="301" y="501" transform="rotate(-90 301 501)">1/</text>
<text x="303" y="498" transform="rotate(-90 303 498)">4</text>
<text x="353" y="544">1/</text>
<text x="356" y="546">4</text>
</g>
<g font-size="3.7">
<text x="17" y="551" transform="rotate(-90 17 551)">00:56:22</text>
<text x="17" y="561" transform="rotate(-90 17 561)">2025</text>
<text x="17" y="570" transform="rotate(-90 17 570)">Jun 17</text>
<text x="17" y="593" transform="rotate(-90 17 593)">PRINTED ON</text>
</g>
</svg>
